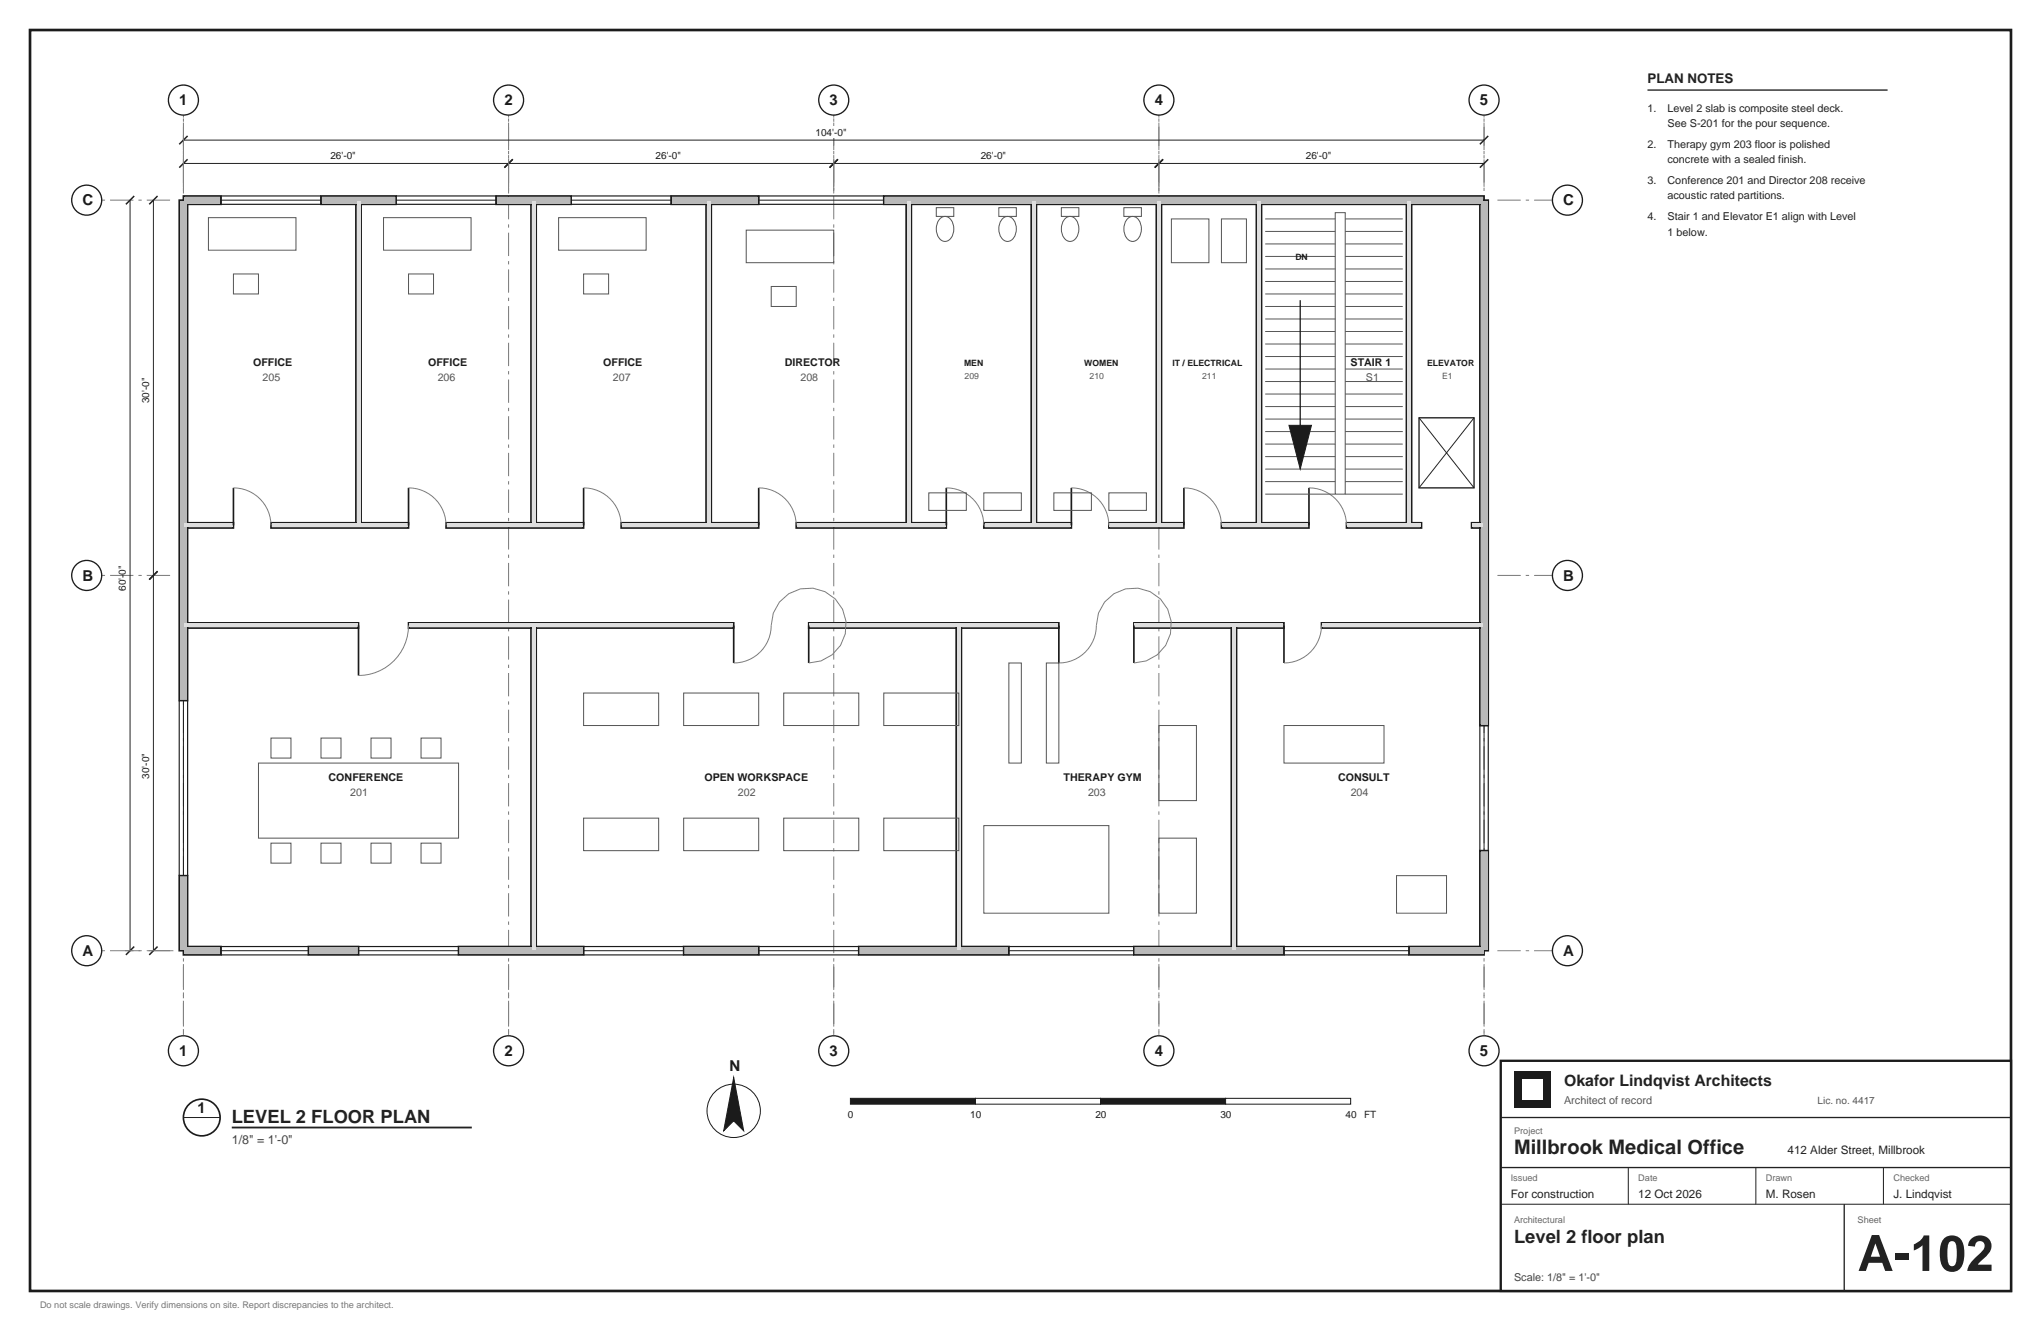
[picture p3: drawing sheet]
<svg xmlns="http://www.w3.org/2000/svg" width="432mm" height="279mm" viewBox="0 0 432 279" stroke-linecap="round" stroke-linejoin="round" font-family="sans-serif">
<path d="M6.3 6.4h419.1v266.6h-419.1z" fill="none" stroke="#1b1b1b" stroke-width=".56"/>
<path d="M38.8 224.9v-206.4" fill="none" stroke="#7d7d7d" stroke-width=".21" stroke-dasharray="4.9 1.1 .7 1.1" stroke-linecap="butt"/>
<circle cx="38.8" cy="21.2" r="3.2" fill="#fff" stroke="#1b1b1b" stroke-width=".28"/>
<path d="M38.8 39.5v-15.2" fill="none" stroke="#7d7d7d" stroke-width=".21" stroke-dasharray="4.9 1.1 .7 1.1" stroke-linecap="butt"/>
<circle cx="38.8" cy="222.2" r="3.2" fill="#fff" stroke="#1b1b1b" stroke-width=".28"/>
<path d="M38.8 203.9v15.2M107.6 224.9v-206.4" fill="none" stroke="#7d7d7d" stroke-width=".21" stroke-dasharray="4.9 1.1 .7 1.1" stroke-linecap="butt"/>
<circle cx="107.6" cy="21.2" r="3.2" fill="#fff" stroke="#1b1b1b" stroke-width=".28"/>
<path d="M107.6 39.5v-15.2" fill="none" stroke="#7d7d7d" stroke-width=".21" stroke-dasharray="4.9 1.1 .7 1.1" stroke-linecap="butt"/>
<circle cx="107.6" cy="222.2" r="3.2" fill="#fff" stroke="#1b1b1b" stroke-width=".28"/>
<path d="M107.6 203.9v15.2M176.4 224.9v-206.4" fill="none" stroke="#7d7d7d" stroke-width=".21" stroke-dasharray="4.9 1.1 .7 1.1" stroke-linecap="butt"/>
<circle cx="176.4" cy="21.2" r="3.2" fill="#fff" stroke="#1b1b1b" stroke-width=".28"/>
<path d="M176.4 39.5v-15.2" fill="none" stroke="#7d7d7d" stroke-width=".21" stroke-dasharray="4.9 1.1 .7 1.1" stroke-linecap="butt"/>
<circle cx="176.4" cy="222.2" r="3.2" fill="#fff" stroke="#1b1b1b" stroke-width=".28"/>
<path d="M176.4 203.9v15.2M245.2 224.9v-206.4" fill="none" stroke="#7d7d7d" stroke-width=".21" stroke-dasharray="4.9 1.1 .7 1.1" stroke-linecap="butt"/>
<circle cx="245.2" cy="21.2" r="3.2" fill="#fff" stroke="#1b1b1b" stroke-width=".28"/>
<path d="M245.2 39.5v-15.2" fill="none" stroke="#7d7d7d" stroke-width=".21" stroke-dasharray="4.9 1.1 .7 1.1" stroke-linecap="butt"/>
<circle cx="245.2" cy="222.2" r="3.2" fill="#fff" stroke="#1b1b1b" stroke-width=".28"/>
<path d="M245.2 203.9v15.2M314 224.9v-206.4" fill="none" stroke="#7d7d7d" stroke-width=".21" stroke-dasharray="4.9 1.1 .7 1.1" stroke-linecap="butt"/>
<circle cx="314" cy="21.2" r="3.2" fill="#fff" stroke="#1b1b1b" stroke-width=".28"/>
<path d="M314 39.5v-15.2" fill="none" stroke="#7d7d7d" stroke-width=".21" stroke-dasharray="4.9 1.1 .7 1.1" stroke-linecap="butt"/>
<circle cx="314" cy="222.2" r="3.2" fill="#fff" stroke="#1b1b1b" stroke-width=".28"/>
<path d="M36 201.1h-14.5M314 203.9v15.2" fill="none" stroke="#7d7d7d" stroke-width=".21" stroke-dasharray="4.9 1.1 .7 1.1" stroke-linecap="butt"/>
<circle cx="18.3" cy="201.1" r="3.2" fill="#fff" stroke="#1b1b1b" stroke-width=".28"/>
<path d="M316.8 201.1h11.6" fill="none" stroke="#7d7d7d" stroke-width=".21" stroke-dasharray="4.9 1.1 .7 1.1" stroke-linecap="butt"/>
<circle cx="331.6" cy="201.1" r="3.2" fill="#fff" stroke="#1b1b1b" stroke-width=".28"/>
<path d="M36 121.7h-14.5" fill="none" stroke="#7d7d7d" stroke-width=".21" stroke-dasharray="4.9 1.1 .7 1.1" stroke-linecap="butt"/>
<circle cx="18.3" cy="121.7" r="3.2" fill="#fff" stroke="#1b1b1b" stroke-width=".28"/>
<path d="M316.8 121.7h11.6" fill="none" stroke="#7d7d7d" stroke-width=".21" stroke-dasharray="4.9 1.1 .7 1.1" stroke-linecap="butt"/>
<circle cx="331.6" cy="121.7" r="3.2" fill="#fff" stroke="#1b1b1b" stroke-width=".28"/>
<path d="M36 42.3h-14.5" fill="none" stroke="#7d7d7d" stroke-width=".21" stroke-dasharray="4.9 1.1 .7 1.1" stroke-linecap="butt"/>
<circle cx="18.3" cy="42.3" r="3.2" fill="#fff" stroke="#1b1b1b" stroke-width=".28"/>
<path d="M316.8 42.3h11.6" fill="none" stroke="#7d7d7d" stroke-width=".21" stroke-dasharray="4.9 1.1 .7 1.1" stroke-linecap="butt"/>
<circle cx="331.6" cy="42.3" r="3.2" fill="#fff" stroke="#1b1b1b" stroke-width=".28"/>
<path d="M38.8 34.6h68.8" fill="none" stroke="#222" stroke-width=".21"/>
<path d="M39.7 33.7l-1.8 1.8M108.5 33.7l-1.8 1.8" fill="none" stroke="#222" stroke-width=".32"/>
<path d="M38.8 33.5v7.4" fill="none" stroke="#7d7d7d" stroke-width=".21"/>
<path d="M69.2 31.7h8v2.4h-8z" fill="#fff"/>
<path d="M107.6 34.6h68.8" fill="none" stroke="#222" stroke-width=".21"/>
<path d="M108.5 33.7l-1.8 1.8M177.3 33.7l-1.8 1.8" fill="none" stroke="#222" stroke-width=".32"/>
<path d="M107.6 33.5v7.4" fill="none" stroke="#7d7d7d" stroke-width=".21"/>
<path d="M138 31.7h8v2.4h-8z" fill="#fff"/>
<path d="M176.4 34.6h68.8" fill="none" stroke="#222" stroke-width=".21"/>
<path d="M177.3 33.7l-1.8 1.8M246.1 33.7l-1.8 1.8" fill="none" stroke="#222" stroke-width=".32"/>
<path d="M176.4 33.5v7.4" fill="none" stroke="#7d7d7d" stroke-width=".21"/>
<path d="M206.8 31.7h8v2.4h-8z" fill="#fff"/>
<path d="M245.2 34.6h68.8" fill="none" stroke="#222" stroke-width=".21"/>
<path d="M246.1 33.7l-1.8 1.8M314.9 33.7l-1.8 1.8" fill="none" stroke="#222" stroke-width=".32"/>
<path d="M245.2 33.5v7.4" fill="none" stroke="#7d7d7d" stroke-width=".21"/>
<path d="M275.6 31.7h8v2.4h-8z" fill="#fff"/>
<path d="M38.8 29.6h275.2" fill="none" stroke="#222" stroke-width=".21"/>
<path d="M39.7 28.8l-1.8 1.7M314.9 28.8l-1.8 1.7" fill="none" stroke="#222" stroke-width=".32"/>
<path d="M38.8 28.6v6.7" fill="none" stroke="#7d7d7d" stroke-width=".21"/>
<path d="M171.8 26.7h9.1v2.5h-9.1z" fill="#fff"/>
<path d="M27.5 42.3v158.8M32.5 42.3v158.8" fill="none" stroke="#222" stroke-width=".21"/>
<path d="M28.4 41.5l-1.8 1.7M33.3 41.5l-1.7 1.7M33.3 120.8l-1.7 1.8M28.4 200.2l-1.8 1.8M33.3 200.2l-1.7 1.8" fill="none" stroke="#222" stroke-width=".32"/>
<path d="M26.5 201.1h3.1M31.4 201.1h5.3" fill="none" stroke="#7d7d7d" stroke-width=".21"/>
<g fill="none" stroke="#1b1b1b" stroke-width=".35">
<path d="M37.9 42.3h1.8v105.9h-1.8zM38.8 41.4h7.9v1.8h-7.9zM67.9 41.4h15.9v1.8h-15.9zM75.3 42.3h1.1v68.8h-1.1zM105 41.4h15.8v1.8h-15.8zM112.3 42.3h1.1v68.8h-1.1zM142 41.4h18.5v1.8h-18.5zM149.4 42.3h1.1v68.8h-1.1zM187 41.4h127v1.8h-127zM191.7 42.3h1.1v68.8h-1.1zM218.2 42.3h1.1v68.8h-1.1zM244.6 42.3h1.1v68.8h-1.1z"/>
<path d="M265.8 42.3h1.1v68.8h-1.1zM297.5 42.3h1.2v68.8h-1.2zM313.1 42.3h1.8v111.2h-1.8zM38.8 110.6h10.6v1.1h-10.6zM57.3 110.6h29.1v1.1h-29.1zM94.4 110.6h29.1v1.1h-29.1zM131.4 110.6h29.1v1.1h-29.1zM168.5 110.6h31.7v1.1h-31.7zM208.1 110.6h18.6v1.1h-18.6zM234.6 110.6h15.9v1.1h-15.9zM258.4 110.6h18.5v1.1h-18.5zM284.9 110.6h15.8v1.1h-15.8z"/>
<path d="M311.3 110.6h2.7v1.1h-2.7zM38.8 131.7h37v1.1h-37zM86.4 131.7h68.8v1.1h-68.8zM112.3 132.3h1.1v68.8h-1.1zM171.1 131.7h52.9v1.1h-52.9zM202.3 132.3h1.1v68.8h-1.1zM239.9 131.7h31.7v1.1h-31.7zM260.5 132.3h1.1v68.8h-1.1zM279.6 131.7h34.4v1.1h-34.4zM313.1 179.9h1.8v21.2h-1.8zM37.9 185.2h1.8v15.9h-1.8zM38.8 200.2h7.9v1.8h-7.9z"/>
<path d="M65.3 200.2h10.5v1.8h-10.5zM97 200.2h26.5v1.8h-26.5zM144.6 200.2h15.9v1.8h-15.9zM181.7 200.2h31.7v1.8h-31.7zM239.9 200.2h31.7v1.8h-31.7zM298.1 200.2h15.9v1.8h-15.9z"/>
</g>
<g fill="#b9b9b9">
<path d="M39 200.4h7.6v1.4h-7.6z"/>
<path d="M65.4 200.4h10.3v1.4h-10.3z"/>
<path d="M97.2 200.4h26.1v1.4h-26.1z"/>
<path d="M144.8 200.4h15.5v1.4h-15.5z"/>
<path d="M181.9 200.4h31.4v1.4h-31.4z"/>
<path d="M240.1 200.4h31.4v1.4h-31.4z"/>
<path d="M298.3 200.4h15.5v1.4h-15.5z"/>
<path d="M39 41.6h7.6v1.4h-7.6z"/>
<path d="M68.1 41.6h15.5v1.4h-15.5z"/>
<path d="M105.1 41.6h15.5v1.4h-15.5z"/>
<path d="M142.2 41.6h18.1v1.4h-18.1z"/>
<path d="M187.1 41.6h126.7v1.4h-126.7z"/>
<path d="M38.1 185.4h1.4v15.5h-1.4z"/>
<path d="M38.1 42.5h1.4v105.5h-1.4z"/>
<path d="M313.3 180.1h1.4v20.8h-1.4z"/>
<path d="M313.3 42.5h1.4v110.8h-1.4z"/>
</g>
<g fill="#dedede">
<path d="M39 131.9h36.7v.8h-36.7z"/>
<path d="M86.6 131.9h68.4v.8h-68.4z"/>
<path d="M171.3 131.9h52.5v.8h-52.5z"/>
<path d="M240.1 131.9h31.4v.8h-31.4z"/>
<path d="M279.8 131.9h34v.8h-34z"/>
<path d="M39 110.7h10.2v.8h-10.2z"/>
<path d="M57.5 110.7h28.8v.8h-28.8z"/>
<path d="M94.5 110.7h28.8v.8h-28.8z"/>
<path d="M131.6 110.7h28.7v.8h-28.7z"/>
<path d="M168.6 110.7h31.4v.8h-31.4z"/>
<path d="M208.3 110.7h18.2v.8h-18.2z"/>
<path d="M234.8 110.7h15.5v.8h-15.5z"/>
<path d="M258.6 110.7h18.2v.8h-18.2z"/>
<path d="M285 110.7h15.6v.8h-15.6z"/>
<path d="M311.5 110.7h2.3v.8h-2.3z"/>
<path d="M112.5 132.5h.8v68.4h-.8z"/>
<path d="M202.5 132.5h.7v68.4h-.7z"/>
<path d="M260.7 132.5h.7v68.4h-.7z"/>
<path d="M75.5 42.5h.7v68.4h-.7z"/>
<path d="M112.5 42.5h.8v68.4h-.8z"/>
<path d="M149.6 42.5h.7v68.4h-.7z"/>
<path d="M191.9 42.5h.7v68.4h-.7z"/>
<path d="M218.3 42.5h.8v68.4h-.8z"/>
<path d="M244.8 42.5h.8v68.4h-.8z"/>
<path d="M266 42.5h.7v68.4h-.7z"/>
<path d="M297.7 42.5h.8v68.4h-.8z"/>
</g>
<path d="M46.7 41.4h21.2v1.8h-21.2zM83.8 41.4h21.2v1.8h-21.2zM120.8 41.4h21.2v1.8h-21.2zM160.5 41.4h26.5v1.8h-26.5zM37.9 148.2h1.8v37h-1.8zM313.1 153.5h1.8v26.4h-1.8zM46.7 200.2h18.6v1.8h-18.6zM75.8 200.2h21.2v1.8h-21.2zM123.5 200.2h21.1v1.8h-21.1zM160.5 200.2h21.2v1.8h-21.2zM213.4 200.2h26.5v1.8h-26.5zM271.6 200.2h26.5v1.8h-26.5z" fill="none" stroke="#1b1b1b" stroke-width=".25"/>
<g fill="none" stroke="#1b1b1b" stroke-width=".21">
<path d="M46.7 42.3h21.2M83.8 42.3h21.2M120.8 42.3h21.2M160.5 42.3h26.5M38.8 148.2v37M314 153.5v26.4M46.7 201.1h18.6M75.8 201.1h21.2M123.5 201.1h21.1M160.5 201.1h21.2M213.4 201.1h26.5M271.6 201.1h26.5"/>
<circle cx="155.2" cy="234.9" r="5.6"/>
</g>
<g fill="none" stroke="#1b1b1b" stroke-width=".35">
<path d="M49.4 103.2v7.9M86.4 103.2v7.9M123.5 103.2v7.9M160.5 103.2v7.9M200.2 103.2v7.9M226.7 103.2v7.9M250.5 103.2v7.9M276.9 103.2v7.9M75.8 132.3v10.6M155.2 132.3v7.9M171.1 132.3v7.9M224 132.3v7.9"/>
<path d="M239.9 132.3v7.9M271.6 132.3v7.9"/>
<circle cx="42.7" cy="236.4" r="3.9"/>
</g>
<path d="M49.4 103.2a7.9 7.9 0 0 1 7.9 7.9M86.4 103.2a7.9 7.9 0 0 1 8 7.9M123.5 103.2a7.9 7.9 0 0 1 7.9 7.9M160.5 103.2a7.9 7.9 0 0 1 8 7.9M200.2 103.2a7.9 7.9 0 0 1 7.9 7.9M226.7 103.2a7.9 7.9 0 0 1 7.9 7.9M250.5 103.2a7.9 7.9 0 0 1 7.9 7.9M276.9 103.2a7.9 7.9 0 0 1 8 7.9M86.4 132.3a10.6 10.6 0 0 1-10.6 10.6M279.6 132.3a7.9 7.9 0 0 1-8 7.9M155.2 140.2a7.9 7.9 0 0 0 8-7.9 7.9 7.9 0 0 1 7.9-7.9 7.9 7.9 0 0 1 7.9 7.9 7.9 7.9 0 0 1-7.9 7.9M224 140.2a7.9 7.9 0 0 0 8-7.9 7.9 7.9 0 0 1 7.9-7.9 7.9 7.9 0 0 1 7.9 7.9 7.9 7.9 0 0 1-7.9 7.9" fill="none" stroke="#7d7d7d" stroke-width=".21"/>
<g fill="none" stroke="#555" stroke-width=".21">
<path d="M44.1 46h18.5v6.9h-18.5zM49.4 57.9h5.3v4.3h-5.3zM81.1 46h18.6v6.9h-18.6zM86.4 57.9h5.3v4.3h-5.3zM118.2 46h18.5v6.9h-18.5zM123.5 57.9h5.3v4.3h-5.3zM157.9 48.7h18.5v6.9h-18.5zM198.1 43.9h3.7v1.9h-3.7zM199 46.1a1.59 1.59 0 0 1 2.5 1 3.1 3.1 0 0 1-1.1 3.9 1.88 1.88 0 0 1-2.2-1.9 3.3 3.3 0 0 1 .8-3zM211.3 43.9h3.7v1.9h-3.7zM212.2 46.1a1.59 1.59 0 0 1 2.6 1 3.1 3.1 0 0 1-1.1 3.9 1.88 1.88 0 0 1-2.3-1.9 3.3 3.3 0 0 1 .8-3zM224.5 43.9h3.7v1.9h-3.7z"/>
<path d="M225.5 46.1a1.59 1.59 0 0 1 2.5 1 3.1 3.1 0 0 1-1.1 3.9 1.88 1.88 0 0 1-2.3-1.9 3.3 3.3 0 0 1 .9-3zM237.8 43.9h3.7v1.9h-3.7zM238.7 46.1a1.59 1.59 0 0 1 2.5 1 3.1 3.1 0 0 1-1.1 3.9 1.88 1.88 0 0 1-2.3-1.9 3.3 3.3 0 0 1 .9-3zM247.8 46.3h8v9.3h-8zM258.4 46.3h5.3v9.3h-5.3zM267.7 59.5h14.8M267.7 56.9h14.8M267.7 54.2h14.8M267.7 51.6h14.8M267.7 48.9h14.8M267.7 46.3h14.8M282.5 45h2.1v59.5h-2.1z"/>
<path d="M284.6 59.5h12.2M284.6 56.9h12.2M284.6 54.2h12.2M284.6 51.6h12.2M284.6 48.9h12.2M284.6 46.3h12.2M163.2 60.6h5.3v4.2h-5.3zM267.7 78.1h14.8M267.7 75.4h14.8M267.7 72.8h14.8M267.7 70.1h14.8M267.7 67.5h14.8"/>
<path d="M267.7 64.8h14.8M267.7 62.2h14.8M284.6 78.1h12.2M284.6 75.4h12.2M284.6 72.8h12.2M284.6 70.1h12.2M284.6 67.5h12.2M284.6 64.8h12.2M284.6 62.2h12.2M267.7 99.2h14.8M267.7 96.6h14.8M267.7 93.9h14.8"/>
<path d="M267.7 91.3h14.8M267.7 88.6h14.8M267.7 86h14.8M267.7 83.3h14.8M267.7 80.7h14.8M284.6 99.2h12.2M284.6 96.6h12.2M284.6 93.9h12.2M284.6 91.3h12.2M284.6 88.6h12.2M284.6 86h12.2M284.6 83.3h12.2"/>
<path d="M284.6 80.7h12.2M196.5 104.2h7.9v3.7h-7.9zM208.1 104.2h8v3.7h-8zM223 104.2h7.9v3.7h-7.9zM234.6 104.2h7.9v3.7h-7.9zM267.7 104.5h14.8M267.7 101.9h14.8M284.6 104.5h12.2M284.6 101.9h12.2M57.3 156.1h4.3v4.2h-4.3zM67.9 156.1h4.2v4.2h-4.2zM78.5 156.1h4.2v4.2h-4.2z"/>
<path d="M89.1 156.1h4.2v4.2h-4.2zM123.5 146.6h15.8v6.9h-15.8zM144.6 146.6h15.9v6.9h-15.9zM165.8 146.6h15.9v6.9h-15.9zM187 146.6h15.8v6.9h-15.8zM213.4 140.2h2.7v21.2h-2.7zM221.4 140.2h2.6v21.2h-2.6zM245.2 153.5h7.9v15.8h-7.9zM271.6 153.5h21.2v7.9h-21.2zM54.7 161.4h42.3v15.9h-42.3zM57.3 178.3h4.3v4.3h-4.3zM67.9 178.3h4.2v4.3h-4.2z"/>
<path d="M78.5 178.3h4.2v4.3h-4.2zM89.1 178.3h4.2v4.3h-4.2zM123.5 173h15.8v6.9h-15.8zM144.6 173h15.9v6.9h-15.9zM165.8 173h15.9v6.9h-15.9zM187 173h15.8v6.9h-15.8zM208.1 174.6h26.5v18.5h-26.5zM245.2 177.3h7.9v15.8h-7.9zM295.5 185.2h10.5v7.9h-10.5z"/>
</g>
<path d="M275.1 63.5v31.7M300.2 88.4h11.7v14.8h-11.7z" fill="none" stroke="#1b1b1b" stroke-width=".28"/>
<g fill="#1b1b1b" stroke="#1b1b1b" stroke-width=".21">
<path d="M272.7 90h4.8l-2.4 9.2z"/>
<path d="M155.2 227.9l2.1 11.3-2.1-2.1-2.1 2.1z"/>
<path d="M179.9 232.3h26.5v1.2h-26.5z"/>
</g>
<path d="M300.2 88.4l11.7 14.8M311.9 88.4l-11.7 14.8M38.8 236.4h7.8" fill="none" stroke="#222" stroke-width=".21"/>
<path d="M49 238.5h50.8" fill="none" stroke="#222" stroke-width=".39"/>
<path d="M206.4 232.3h26.4v1.2h-26.4z" fill="#fff" stroke="#1b1b1b" stroke-width=".21"/>
<path d="M232.8 232.3h26.5v1.2h-26.5z" fill="#1b1b1b" stroke="#1b1b1b" stroke-width=".21"/>
<path d="M259.3 232.3h26.5v1.2h-26.5z" fill="#fff" stroke="#1b1b1b" stroke-width=".21"/>
<path d="M348.5 19.1h50.8" fill="none" stroke="#222" stroke-width=".28"/>
<path d="M317.5 224.4h107.9v48.6h-107.9z" fill="#fff" stroke="#1b1b1b" stroke-width=".49"/>
<path d="M317.5 236.4h107.9" fill="none" stroke="#222" stroke-width=".28"/>
<path d="M320.3 226.5h7.8v7.7h-7.8z" fill="#1b1b1b"/>
<path d="M322.1 228.2h4.2v4.3h-4.2z" fill="#fff"/>
<path d="M317.5 246.9h107.9M390.2 254.7v18.3" fill="none" stroke="#222" stroke-width=".28"/>
<path d="M317.5 254.7h107.9M344.5 246.9v7.8M371.5 246.9v7.8M398.5 246.9v7.8" fill="none" stroke="#222" stroke-width=".21"/>
<text font-size="10.6" fill="#222" x="393" y="268.8">A-102</text>
<text font-size="4.2" fill="#222" x="320.3" y="244.1">Millbrook Medical Office</text>
<g font-size="3.9" fill="#222">
<text x="49" y="237.4">LEVEL 2 FLOOR PLAN</text>
<text x="320.3" y="262.8">Level 2 floor plan</text>
</g>
<text font-size="3.4" fill="#222" x="330.9" y="229.7">Okafor Lindqvist Architects</text>
<g font-size="3.2" fill="#1b1b1b">
<text x="37.9" y="22.3">1</text>
<text x="106.7" y="22.3">2</text>
<text x="175.5" y="22.3">3</text>
<text x="244.3" y="22.3">4</text>
<text x="313.1" y="22.3">5</text>
<text x="17.5" y="43.5">C</text>
<text x="330.7" y="43.5">C</text>
<text x="17.5" y="122.8">B</text>
<text x="330.7" y="122.8">B</text>
<text x="17.5" y="202.2">A</text>
<text x="330.7" y="202.2">A</text>
<text x="37.9" y="223.4">1</text>
<text x="106.7" y="223.4">2</text>
<text x="154.3" y="226.5">N</text>
<text x="175.5" y="223.4">3</text>
<text x="244.3" y="223.4">4</text>
<text x="313.1" y="223.4">5</text>
<text x="41.8" y="235.5">1</text>
</g>
<text font-size="2.8" fill="#222" x="348.5" y="17.6">PLAN NOTES</text>
<text font-size="2.6" fill="#444" x="49" y="242">1/8&quot; = 1'-0&quot;</text>
<g font-size="2.5" fill="#222">
<text x="378.2" y="244.1">412 Alder Street, Millbrook</text>
<text x="319.6" y="253.3">For construction</text>
<text x="346.6" y="253.3">12 Oct 2026</text>
<text x="373.6" y="253.3">M. Rosen</text>
<text x="400.6" y="253.3">J. Lindqvist</text>
</g>
<g font-size="2.3" fill="#222">
<text x="348.5" y="23.6">1.</text>
<text x="352.8" y="23.6">Level 2 slab is composite steel deck.</text>
<text x="352.8" y="26.8">See S-201 for the pour sequence.</text>
<text x="348.5" y="31.3">2.</text>
<text x="352.8" y="31.3">Therapy gym 203 floor is polished</text>
<text x="352.8" y="34.5">concrete with a sealed finish.</text>
<text x="348.5" y="38.9">3.</text>
<text x="352.8" y="38.9">Conference 201 and Director 208 receive</text>
<text x="348.5" y="46.6">4.</text>
<text x="352.8" y="42.2">acoustic rated partitions.</text>
<text x="352.8" y="46.6">Stair 1 and Elevator E1 align with Level</text>
<text x="352.8" y="49.8">1 below.</text>
</g>
<g font-size="2.3" fill="#1b1b1b">
<text x="53.5" y="77.4">OFFICE</text>
<text x="90.6" y="77.4">OFFICE</text>
<text x="127.6" y="77.4">OFFICE</text>
<text x="166" y="77.4">DIRECTOR</text>
<text x="285.7" y="77.4">STAIR 1</text>
<text x="69.5" y="165.3">CONFERENCE</text>
<text x="149" y="165.3">OPEN WORKSPACE</text>
<text x="225" y="165.3">THERAPY GYM</text>
<text x="283.1" y="165.3">CONSULT</text>
</g>
<g font-size="2.3" fill="#555">
<text x="55.6" y="80.6">205</text>
<text x="92.6" y="80.6">206</text>
<text x="129.6" y="80.6">207</text>
<text x="169.3" y="80.6">208</text>
<text x="289" y="80.6">S1</text>
<text x="74.1" y="168.4">201</text>
<text x="156.1" y="168.4">202</text>
<text x="230.2" y="168.4">203</text>
<text x="285.8" y="168.4">204</text>
<text x="330.9" y="233.5">Architect of record</text>
</g>
<text font-size="2.3" fill="#444" x="320.3" y="270.9">Scale: 1/8&quot; = 1'-0&quot;</text>
<g font-size="2.1" fill="#1b1b1b">
<text x="172.5" y="28.8">104'-0&quot;</text>
<text x="69.9" y="33.7">26'-0&quot;</text>
<text x="138.7" y="33.7">26'-0&quot;</text>
<text x="207.5" y="33.7">26'-0&quot;</text>
<text x="276.3" y="33.7">26'-0&quot;</text>
<text x="31.6" y="85.3" transform="rotate(-90 31.6 85.3)">30'-0&quot;</text>
<text x="26.6" y="125" transform="rotate(-90 26.6 125)">60'-0&quot;</text>
<text x="31.6" y="164.7" transform="rotate(-90 31.6 164.7)">30'-0&quot;</text>
<text x="179.4" y="236.4">0</text>
<text x="205.3" y="236.4">10</text>
<text x="231.7" y="236.4">20</text>
<text x="258.2" y="236.4">30</text>
<text x="284.6" y="236.4">40</text>
</g>
<text font-size="2.1" fill="#555" x="384.5" y="233.5">Lic. no. 4417</text>
<text font-size="2.1" fill="#222" x="288.6" y="236.4">FT</text>
<g font-size="1.9" fill="#666">
<text x="320.3" y="239.9">Project</text>
<text x="319.6" y="249.8">Issued</text>
<text x="346.6" y="249.8">Date</text>
<text x="373.6" y="249.8">Drawn</text>
<text x="400.6" y="249.8">Checked</text>
<text x="320.3" y="258.6">Architectural</text>
<text x="393" y="258.6">Sheet</text>
</g>
<text font-size="1.9" fill="#777" x="8.5" y="276.6">Do not scale drawings. Verify dimensions on site. Report discrepancies to the architect.</text>
<g font-size="1.8" fill="#1b1b1b">
<text x="274.1" y="55">DN</text>
<text x="204" y="77.4">MEN</text>
<text x="229.4" y="77.4">WOMEN</text>
<text x="248.1" y="77.4">IT / ELECTRICAL</text>
<text x="301.9" y="77.4">ELEVATOR</text>
</g>
<g font-size="1.8" fill="#555">
<text x="204.1" y="80.2">209</text>
<text x="230.5" y="80.2">210</text>
<text x="254.3" y="80.2">211</text>
<text x="305.1" y="80.2">E1</text>
</g>
</svg>
